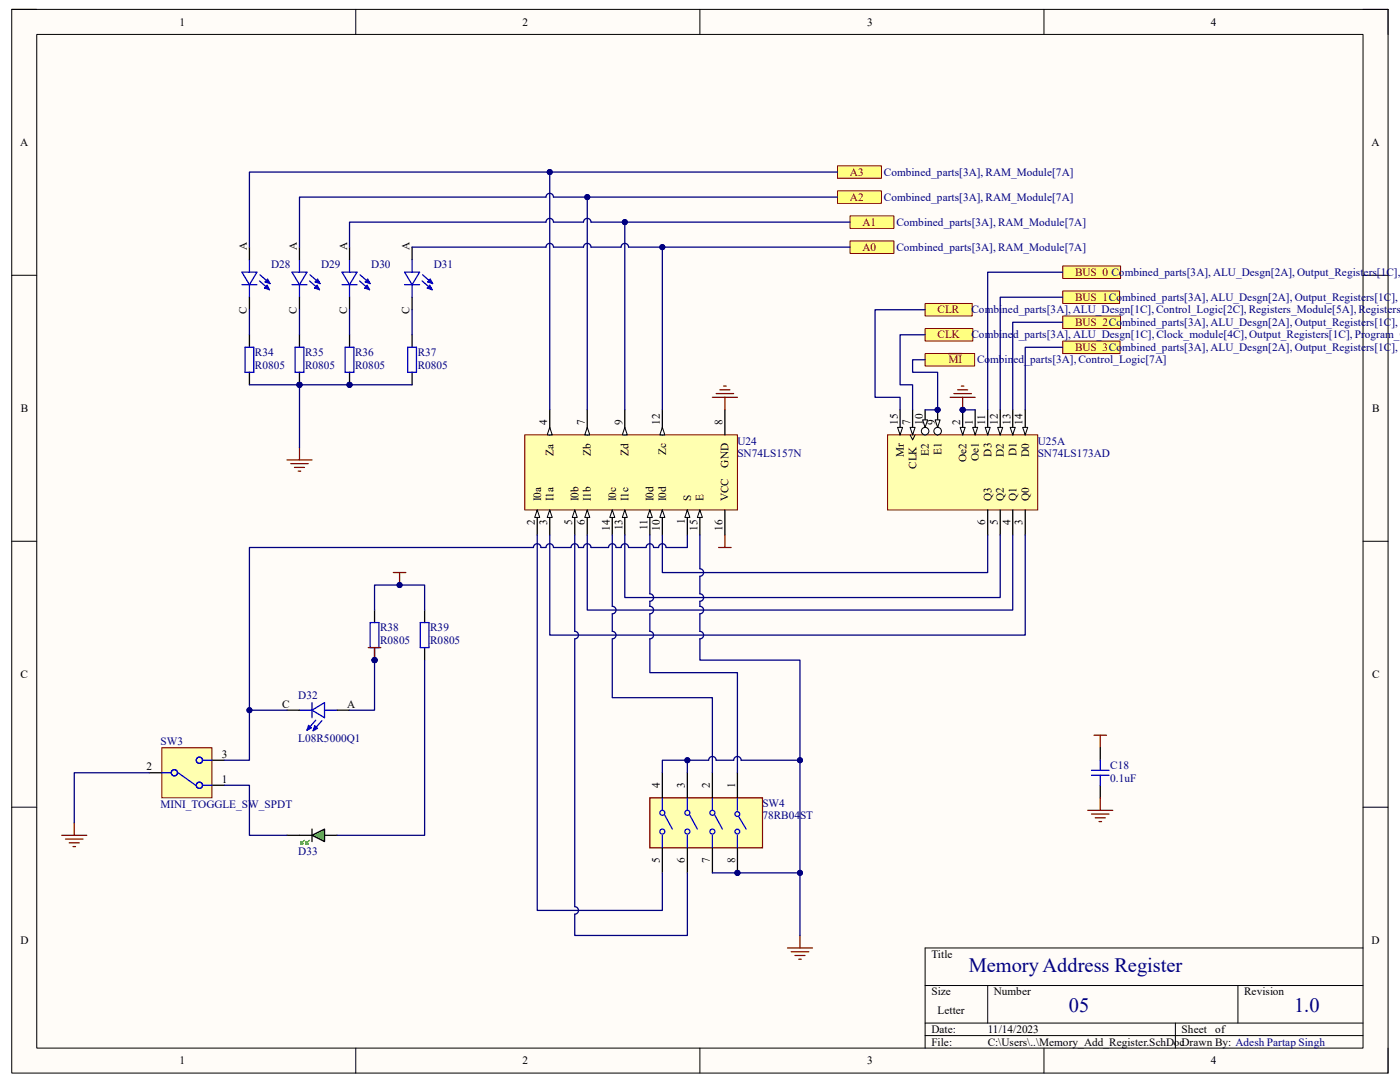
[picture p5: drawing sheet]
<svg xmlns="http://www.w3.org/2000/svg" width="279mm" height="216mm" viewBox="0 0 279 216" stroke-linecap="round" stroke-linejoin="round" font-family="sans-serif">
<path d="M2.3 1.9h274.7v212.2h-274.7z" fill-rule="evenodd" fill="#fffcf8"/>
<path d="M2.3 1.9h274.7v212.2h-274.7z" fill="none" stroke="#000" stroke-width=".2"/>
<path d="M7.3 6.9h264.7v202.2h-264.7z" fill-rule="evenodd" fill="#fffcf8"/>
<g fill="none" stroke="#000" stroke-width=".2">
<path d="M2.3 1.9h5M7.3 6.9h264.7v202.2h-264.7zM71 1.9v5M139.7 1.9v5M208.3 1.9v5M272 1.9h5v5M2.3 54.9h5M272 54.9h5M2.3 108h5M272 108h5M2.3 161.1h5M272 161.1h5"/>
<path d="M184.6 196.6h87.4M197.1 196.6v7.5M247.1 196.6v7.5M272 189.2h-87.4v19.9M71 209.1v5M139.7 209.1v5M184.6 204.1h87.4M184.6 206.6h87.4M208.3 209.1v5M234.6 204.1v5M277 209.1v5"/>
</g>
<path d="M104.7 86.8h42.5v15h-42.5z" fill-rule="evenodd" fill="#ffffb0"/>
<path d="M104.7 86.8h42.5v15h-42.5z" fill="none" stroke="#800000" stroke-width=".2"/>
<path d="M137.2 101.8v4.9" fill="none" stroke="#000" stroke-width=".25"/>
<path d="M137.2 101.8l.5 1.5h-1z" fill="#f8fcff"/>
<path d="M137.2 101.8l.5 1.5h-1z" fill="none" stroke="#000" stroke-width=".2"/>
<path d="M132.2 101.8v4.9" fill="none" stroke="#000" stroke-width=".25"/>
<path d="M132.2 101.8l.5 1.5h-1z" fill="#f8fcff"/>
<path d="M132.2 101.8l.5 1.5h-1z" fill="none" stroke="#000" stroke-width=".2"/>
<path d="M129.7 101.8v4.9" fill="none" stroke="#000" stroke-width=".25"/>
<path d="M129.7 101.8l.5 1.5h-1z" fill="#f8fcff"/>
<path d="M129.7 101.8l.5 1.5h-1z" fill="none" stroke="#000" stroke-width=".2"/>
<path d="M132.2 81.8v5" fill="none" stroke="#000" stroke-width=".25"/>
<path d="M132.2 85.3l.5 1.5h-1z" fill="#f8fcff"/>
<path d="M132.2 85.3l.5 1.5h-1z" fill="none" stroke="#000" stroke-width=".2"/>
<path d="M124.7 101.8v4.9" fill="none" stroke="#000" stroke-width=".25"/>
<path d="M124.7 101.8l.5 1.5h-1z" fill="#f8fcff"/>
<path d="M124.7 101.8l.5 1.5h-1z" fill="none" stroke="#000" stroke-width=".2"/>
<path d="M122.2 101.8v4.9" fill="none" stroke="#000" stroke-width=".25"/>
<path d="M122.2 101.8l.5 1.5h-1z" fill="#f8fcff"/>
<path d="M122.2 101.8l.5 1.5h-1z" fill="none" stroke="#000" stroke-width=".2"/>
<path d="M139.7 101.8v4.9" fill="none" stroke="#000" stroke-width=".25"/>
<path d="M139.7 101.8l.5 1.5h-1z" fill="#f8fcff"/>
<path d="M139.7 101.8l.5 1.5h-1z" fill="none" stroke="#000" stroke-width=".2"/>
<path d="M107.2 101.8v4.9M144.7 101.8v4.9" fill="none" stroke="#000" stroke-width=".25"/>
<path d="M107.2 101.8l.5 1.5h-1z" fill="#f8fcff"/>
<path d="M107.2 101.8l.5 1.5h-1z" fill="none" stroke="#000" stroke-width=".2"/>
<path d="M109.7 101.8v4.9" fill="none" stroke="#000" stroke-width=".25"/>
<path d="M109.7 101.8l.5 1.5h-1z" fill="#f8fcff"/>
<path d="M109.7 101.8l.5 1.5h-1z" fill="none" stroke="#000" stroke-width=".2"/>
<path d="M109.7 81.8v5" fill="none" stroke="#000" stroke-width=".25"/>
<path d="M109.7 85.3l.5 1.5h-1z" fill="#f8fcff"/>
<path d="M109.7 85.3l.5 1.5h-1z" fill="none" stroke="#000" stroke-width=".2"/>
<path d="M114.7 101.8v4.9" fill="none" stroke="#000" stroke-width=".25"/>
<path d="M114.7 101.8l.5 1.5h-1z" fill="#f8fcff"/>
<path d="M114.7 101.8l.5 1.5h-1z" fill="none" stroke="#000" stroke-width=".2"/>
<path d="M117.2 101.8v4.9" fill="none" stroke="#000" stroke-width=".25"/>
<path d="M117.2 101.8l.5 1.5h-1z" fill="#f8fcff"/>
<path d="M117.2 101.8l.5 1.5h-1z" fill="none" stroke="#000" stroke-width=".2"/>
<path d="M117.2 81.8v5" fill="none" stroke="#000" stroke-width=".25"/>
<path d="M117.2 85.3l.5 1.5h-1z" fill="#f8fcff"/>
<path d="M117.2 85.3l.5 1.5h-1z" fill="none" stroke="#000" stroke-width=".2"/>
<path d="M124.7 81.8v5M144.7 81.8v5" fill="none" stroke="#000" stroke-width=".25"/>
<path d="M124.7 85.3l.5 1.5h-1z" fill="#f8fcff"/>
<path d="M124.7 85.3l.5 1.5h-1z" fill="none" stroke="#000" stroke-width=".2"/>
<circle cx="192.1" cy="81.8" r=".5" fill="#000080"/>
<circle cx="192.1" cy="81.8" r=".48" fill="none" stroke="#000080" stroke-width=".2"/>
<circle cx="187.1" cy="81.8" r=".5" fill="#000080"/>
<circle cx="187.1" cy="81.8" r=".48" fill="none" stroke="#000080" stroke-width=".2"/>
<path d="M177.1 86.8h30v15h-30z" fill-rule="evenodd" fill="#ffffb0"/>
<path d="M177.1 86.8h30v15h-30z" fill="none" stroke="#800000" stroke-width=".2"/>
<path d="M194.6 81.8v5" fill="none" stroke="#000" stroke-width=".25"/>
<path d="M194.1 85.3h1l-.5 1.5z" fill="#f8fcff"/>
<path d="M194.1 85.3h1l-.5 1.5z" fill="none" stroke="#000" stroke-width=".2"/>
<path d="M184.6 81.8v5" fill="none" stroke="#000" stroke-width=".25"/>
<circle cx="184.6" cy="86" r=".75" fill="#f8fcff"/>
<circle cx="184.6" cy="86" r=".75" fill="none" stroke="#000" stroke-width=".2"/>
<path d="M184.1 83.8h1l-.5 1.5z" fill="#f8fcff"/>
<path d="M184.1 83.8h1l-.5 1.5z" fill="none" stroke="#000" stroke-width=".2"/>
<path d="M197.1 81.8v5" fill="none" stroke="#000" stroke-width=".25"/>
<path d="M196.6 85.3h1l-.5 1.5z" fill="#f8fcff"/>
<path d="M196.6 85.3h1l-.5 1.5z" fill="none" stroke="#000" stroke-width=".2"/>
<path d="M199.6 81.8v5" fill="none" stroke="#000" stroke-width=".25"/>
<path d="M199.1 85.3h1l-.5 1.5z" fill="#f8fcff"/>
<path d="M199.1 85.3h1l-.5 1.5z" fill="none" stroke="#000" stroke-width=".2"/>
<path d="M202.1 81.8v5" fill="none" stroke="#000" stroke-width=".25"/>
<path d="M201.6 85.3h1l-.5 1.5z" fill="#f8fcff"/>
<path d="M201.6 85.3h1l-.5 1.5z" fill="none" stroke="#000" stroke-width=".2"/>
<path d="M204.6 81.8v5" fill="none" stroke="#000" stroke-width=".25"/>
<path d="M204.1 85.3h1l-.5 1.5z" fill="#f8fcff"/>
<path d="M204.1 85.3h1l-.5 1.5z" fill="none" stroke="#000" stroke-width=".2"/>
<path d="M179.6 81.8v5" fill="none" stroke="#000" stroke-width=".25"/>
<path d="M179.1 85.3h1l-.5 1.5z" fill="#f8fcff"/>
<path d="M179.1 85.3h1l-.5 1.5z" fill="none" stroke="#000" stroke-width=".2"/>
<path d="M192.1 81.8v5" fill="none" stroke="#000" stroke-width=".25"/>
<path d="M191.6 85.3h1l-.5 1.5z" fill="#f8fcff"/>
<path d="M191.6 85.3h1l-.5 1.5z" fill="none" stroke="#000" stroke-width=".2"/>
<circle cx="192.1" cy="81.8" r=".5" fill="#000080"/>
<circle cx="192.1" cy="81.8" r=".48" fill="none" stroke="#000080" stroke-width=".2"/>
<path d="M182.1 81.8v5M197.1 101.8v5M199.6 101.8v5M202.1 101.8v5M204.6 101.8v5" fill="none" stroke="#000" stroke-width=".25"/>
<path d="M181.6 85.3h1l-.5 1.5z" fill="#f8fcff"/>
<path d="M181.6 85.3h1l-.5 1.5zM181.6 86.8l.5 1 .5-1" fill="none" stroke="#000" stroke-width=".2"/>
<path d="M187.1 81.8v5" fill="none" stroke="#000" stroke-width=".25"/>
<circle cx="187.1" cy="86" r=".75" fill="#f8fcff"/>
<circle cx="187.1" cy="86" r=".75" fill="none" stroke="#000" stroke-width=".2"/>
<path d="M186.6 83.8h1l-.5 1.5z" fill="#f8fcff"/>
<path d="M186.6 83.8h1l-.5 1.5z" fill="none" stroke="#000" stroke-width=".2"/>
<circle cx="187.1" cy="81.8" r=".5" fill="#000080"/>
<circle cx="187.1" cy="81.8" r=".48" fill="none" stroke="#000080" stroke-width=".2"/>
<circle cx="147.2" cy="174.2" r=".5" fill="#000080"/>
<circle cx="147.2" cy="174.2" r=".48" fill="none" stroke="#000080" stroke-width=".2"/>
<path d="M129.7 159.2h22.5v10h-22.5z" fill-rule="evenodd" fill="#ffffb0"/>
<path d="M129.7 159.2h22.5v10h-22.5z" fill="none" stroke="#800000" stroke-width=".25"/>
<g fill="none" stroke="#00f" stroke-width=".25">
<path d="M132.2 159.2v2.5M137.2 159.2v2.5M142.2 159.2v2.5M147.2 159.2v2.5M132.2 166.7v2.5M132.7 162.7l1.5 2.7M137.2 166.7v2.5M137.7 162.7l1.5 2.7M142.2 166.7v2.5M142.7 162.7l1.5 2.7M147.2 166.7v2.5M147.4 162.9l1.5 2.5"/>
<circle cx="132.2" cy="165.9" r=".5"/>
<circle cx="132.2" cy="162.2" r=".5"/>
<circle cx="137.2" cy="162.2" r=".5"/>
<circle cx="137.2" cy="165.9" r=".5"/>
<circle cx="142.2" cy="162.2" r=".5"/>
<circle cx="142.2" cy="165.9" r=".5"/>
<circle cx="147.1" cy="165.9" r=".48"/>
<circle cx="147.1" cy="162.4" r=".48"/>
</g>
<path d="M147.2 154.2v5M147.2 169.2v5" fill="none" stroke="#000" stroke-width=".25"/>
<circle cx="147.2" cy="174.2" r=".5" fill="#000080"/>
<circle cx="147.2" cy="174.2" r=".5" fill="none" stroke="#000080" stroke-width=".2"/>
<g fill="none" stroke="#000" stroke-width=".25">
<path d="M49.8 49.3v2.5M49.8 59.3v2.5M59.8 49.3v2.5M59.8 59.3v2.5M69.8 49.3v2.5M69.8 59.3v2.5M82.2 49.3v2.5M82.2 59.3v2.5M82.2 66.8v2.5M82.2 74.3v2.5M132.2 154.2v5M137.2 154.2v5"/>
<path d="M142.2 154.2v5M132.2 169.2v5M137.2 169.2v5M142.2 169.2v5"/>
</g>
<g fill="none" stroke="#00f" stroke-width=".25">
<path d="M48.3 54.3h3l-1.5 2.5zM48.3 56.8h3M49.8 51.8v2.5M49.8 56.8v2.5M51.8 56.1l2 1.7M51.9 54.8l2 1.8M52.8 57.5l.5-.6 .5 .9M52.8 57.5l1 .3M52.9 56.3l.5-.6 .5 .9M52.9 56.3l1 .3M53.2 57.1l.2 .2M53.3 55.9l.2 .2"/>
<path d="M53.5 57.4v.1h-.7M53.6 56.2v.1h-.7M58.3 54.3h3l-1.5 2.5zM58.3 56.8h3M59.8 51.8v2.5M59.8 56.8v2.5M61.8 56.1l2 1.7M61.9 54.8l2 1.8M62.8 57.5l.5-.6 .5 .9M62.8 57.5l1 .3M62.9 56.3l.5-.6 .5 .9M62.9 56.3l1 .3"/>
<path d="M63.2 57.1l.2 .2M63.3 55.9l.2 .2M63.5 57.4v.1h-.7M63.6 56.2v.1h-.7M68.3 54.3h3l-1.5 2.5zM68.3 56.8h3M69.8 51.8v2.5M69.8 56.8v2.5M71.8 56.1l1.9 1.7M71.9 54.8l2 1.8M72.8 57.5l.5-.6 .4 .9M72.8 57.5l.9 .3"/>
<path d="M72.9 56.3l.5-.6 .5 .9M72.9 56.3l1 .3M73.2 57.1l.2 .2M73.3 55.9l.2 .2M73.5 57.4v.1h-.7M73.6 56.2v.1h-.7M80.7 54.3h3l-1.5 2.5zM80.7 56.8h3M82.2 51.8v2.5M82.2 56.8v2.5M84.2 56.1l2 1.7M84.3 54.8l2 1.8"/>
<path d="M85.3 57.5l.5-.6 .4 .9M85.3 57.5l.9 .3M85.4 56.3l.5-.6 .4 .9M85.4 56.3l.9 .3M85.7 57.1l.1 .2M85.8 55.9l.1 .2M86 57.4v.1h-.7M86.1 56.2v.1h-.7M81.4 69.3h1.7v5h-1.7z"/>
</g>
<circle cx="69.8" cy="76.8" r=".5" fill="#000080"/>
<circle cx="69.8" cy="76.8" r=".5" fill="none" stroke="#000080" stroke-width=".2"/>
<path d="M69.8 74.3v2.5" fill="none" stroke="#000" stroke-width=".25"/>
<circle cx="69.8" cy="76.8" r=".5" fill="#000080"/>
<circle cx="69.8" cy="76.8" r=".5" fill="none" stroke="#000080" stroke-width=".2"/>
<path d="M69.8 66.8v2.5" fill="none" stroke="#000" stroke-width=".25"/>
<path d="M68.9 69.3h1.7v5h-1.7z" fill="none" stroke="#00f" stroke-width=".25"/>
<circle cx="59.8" cy="76.8" r=".5" fill="#000080"/>
<circle cx="59.8" cy="76.8" r=".5" fill="none" stroke="#000080" stroke-width=".2"/>
<path d="M59.8 74.3v2.5" fill="none" stroke="#000" stroke-width=".25"/>
<circle cx="59.8" cy="76.8" r=".5" fill="#000080"/>
<circle cx="59.8" cy="76.8" r=".5" fill="none" stroke="#000080" stroke-width=".2"/>
<path d="M49.8 66.8v2.5M49.8 74.3v2.5M59.8 66.8v2.5M62.3 165.4v2.5M64.8 166.7h2.5" fill="none" stroke="#000" stroke-width=".25"/>
<path d="M48.9 69.3h1.8v5h-1.8zM58.9 69.3h1.7v5h-1.7z" fill="none" stroke="#00f" stroke-width=".25"/>
<path d="M62.3 166.7l2.5-1.3v2.5z" fill-rule="evenodd" fill="#0f0"/>
<path d="M57.3 166.7h5M62.3 166.7l2.5-1.3v2.5z" fill="none" stroke="#000" stroke-width=".25"/>
<path d="M61 167.9l.5 .5h-.5z" fill="#0f0"/>
<path d="M61 167.9l.5 .5h-.5zM61.8 167.7l-.5 .5" fill="none" stroke="#0f0" stroke-width=".25"/>
<path d="M60 167.9l.5 .5h-.5z" fill="#0f0"/>
<path d="M60 167.9l.5 .5h-.5zM60.8 167.7l-.5 .5" fill="none" stroke="#0f0" stroke-width=".25"/>
<g fill="none" stroke="#00f" stroke-width=".25">
<path d="M59.8 141.7h2.5M61.6 144.8l.5 .4-.8 .5M61.6 144.8l-.3 .9M61.6 144.8v.7h.1M62 145.2l-.3 .1M62.3 141.7l2.5-1.5v3zM62.3 140.2v3M62.8 144.9l.6 .4-.9 .5M62.8 144.9l-.3 .9M62.8 144.9v.7h.1M63 143.7l-1.7 2M63.2 145.3l-.2 .1"/>
<path d="M64.2 143.8l-1.7 2M64.8 141.7h2.5"/>
</g>
<path d="M57.3 141.7h2.5M67.3 141.7h2.5" fill="none" stroke="#000" stroke-width=".25"/>
<circle cx="74.8" cy="131.7" r=".5" fill="#000080"/>
<circle cx="74.8" cy="131.7" r=".5" fill="none" stroke="#000080" stroke-width=".2"/>
<path d="M74.8 129.2v2.5" fill="none" stroke="#000" stroke-width=".25"/>
<circle cx="74.8" cy="131.7" r=".5" fill="#000080"/>
<circle cx="74.8" cy="131.7" r=".5" fill="none" stroke="#000080" stroke-width=".2"/>
<path d="M74.8 121.7v2.5M84.7 121.7v2.5M84.7 129.2v2.5" fill="none" stroke="#000" stroke-width=".25"/>
<path d="M73.9 124.2h1.7v5h-1.7zM83.9 124.2h1.7v5h-1.7z" fill="none" stroke="#00f" stroke-width=".25"/>
<path d="M32.3 149.2h10v10h-10z" fill-rule="evenodd" fill="#ffffb0"/>
<path d="M32.3 149.2h10v10h-10z" fill="none" stroke="#800000" stroke-width=".2"/>
<path d="M29.8 154.2h2.5M42.3 156.7h2.5M42.3 151.7h2.5" fill="none" stroke="#000" stroke-width=".25"/>
<g fill="none" stroke="#00f" stroke-width=".25">
<path d="M32.3 154.2h1.9M35.5 154.2l3.5 2.5M40.4 156.7h1.9M40.4 151.7h1.9"/>
<circle cx="34.8" cy="154.2" r=".62"/>
<circle cx="39.8" cy="156.7" r=".62"/>
<circle cx="39.8" cy="151.7" r=".62"/>
</g>
<path d="M57.3 91.8h5M58 92.5h3.5M58.8 93.3h2M59.5 94h.5M59.8 89.3v2.5M157.2 189.2h4.9M157.9 189.9h3.5M158.7 190.7h2M159.4 191.4h.5M159.6 186.7v2.5" fill="none" stroke="#800000" stroke-width=".25"/>
<path d="M167.1 33.1h8.8v2.5h-8.8z" fill-rule="evenodd" fill="#ffff80"/>
<path d="M167.1 33.1h8.8v2.5h-8.8z" fill="none" stroke="#800000" stroke-width=".2"/>
<path d="M167.1 38.1h8.8v2.5h-8.8z" fill-rule="evenodd" fill="#ffff80"/>
<path d="M167.1 38.1h8.8v2.5h-8.8z" fill="none" stroke="#800000" stroke-width=".2"/>
<path d="M169.6 43.1h8.8v2.5h-8.8z" fill-rule="evenodd" fill="#ffff80"/>
<path d="M169.6 43.1h8.8v2.5h-8.8z" fill="none" stroke="#800000" stroke-width=".2"/>
<path d="M169.6 48.1h8.8v2.5h-8.8z" fill-rule="evenodd" fill="#ffff80"/>
<path d="M169.6 48.1h8.8v2.5h-8.8z" fill="none" stroke="#800000" stroke-width=".2"/>
<path d="M78.5 114.2h2.5M79.7 114.2v2.5" fill="none" stroke="#800000" stroke-width=".25"/>
<circle cx="79.7" cy="116.7" r=".5" fill="#000080"/>
<circle cx="79.7" cy="116.7" r=".5" fill="none" stroke="#000080" stroke-width=".2"/>
<path d="M73.5 129.2h2.5M74.8 129.2v2.5" fill="none" stroke="#800000" stroke-width=".25"/>
<circle cx="74.8" cy="131.7" r=".5" fill="#000080"/>
<circle cx="74.8" cy="131.7" r=".5" fill="none" stroke="#000080" stroke-width=".2"/>
<path d="M212.1 68.1h11.4v2.4h-11.4z" fill-rule="evenodd" fill="#ffff80"/>
<path d="M212.1 68.1h11.4v2.4h-11.4z" fill="none" stroke="#800000" stroke-width=".2"/>
<path d="M212.1 63.1h11.5v2.5h-11.5z" fill-rule="evenodd" fill="#ffff80"/>
<path d="M212.1 63.1h11.5v2.5h-11.5z" fill="none" stroke="#800000" stroke-width=".2"/>
<path d="M212.1 58.1h11.3v2.5h-11.3z" fill-rule="evenodd" fill="#ffff80"/>
<path d="M212.1 58.1h11.3v2.5h-11.3z" fill="none" stroke="#800000" stroke-width=".2"/>
<path d="M212.1 53.1h11.5v2.5h-11.5z" fill-rule="evenodd" fill="#ffff80"/>
<path d="M212.1 53.1h11.5v2.5h-11.5z" fill="none" stroke="#800000" stroke-width=".2"/>
<path d="M184.6 70.5h9.9v2.5h-9.9z" fill-rule="evenodd" fill="#ffff80"/>
<path d="M184.6 70.5h9.9v2.5h-9.9z" fill="none" stroke="#800000" stroke-width=".2"/>
<path d="M189.3 70.5h2.7" fill="none" stroke="#800000" stroke-width=".25"/>
<path d="M184.6 65.6h9.6v2.5h-9.6z" fill-rule="evenodd" fill="#ffff80"/>
<path d="M184.6 65.6h9.6v2.5h-9.6z" fill="none" stroke="#800000" stroke-width=".2"/>
<path d="M184.6 60.6h9.4v2.5h-9.4z" fill-rule="evenodd" fill="#ffff80"/>
<path d="M184.6 60.6h9.4v2.5h-9.4z" fill="none" stroke="#800000" stroke-width=".2"/>
<path d="M189.6 79.3h5M190.4 78.5h3.5M191.1 77.8h2M191.9 77h.5M192.1 79.3v2.5M143.4 109.2h2.5M144.7 106.7v2.5M12.3 166.7h5M13.1 167.4h3.5M13.8 168.2h2M14.6 168.9h.5M14.8 164.2v2.5" fill="none" stroke="#800000" stroke-width=".25"/>
<circle cx="192.1" cy="81.8" r=".5" fill="#000080"/>
<circle cx="192.1" cy="81.8" r=".5" fill="none" stroke="#000080" stroke-width=".2"/>
<path d="M142.2 79.3h5M142.9 78.5h3.5M143.7 77.8h2M144.4 77h.5M144.7 79.3v2.5M218.3 146.7h2.5M219.6 146.7v2.5M219.6 159.2v2.5M217.1 161.7h5M217.8 162.4h3.5M218.6 163.2h2M219.3 163.9h.5" fill="none" stroke="#800000" stroke-width=".25"/>
<path d="M219.6 149.2v2.5M219.6 156.7v2.5" fill="none" stroke="#000" stroke-width=".25"/>
<path d="M217.8 154.7h3.5M217.8 153.7h3.5M219.6 151.7v2M219.6 154.7v2" fill="none" stroke="#00f" stroke-width=".25"/>
<path d="M109.7 106.8v19.9h94.9v-19.9M117.2 106.8v14.9h84.9v-14.9M122.2 106.7v14.3a.75 .75 0 0 1 .7 .7 .75 .75 0 0 1-.7 .8v3.5a.75 .75 0 0 1 .7 .7 .75 .75 0 0 1-.7 .8v11.7h20v15M124.7 106.8v12.4h74.9v-12.4M129.7 106.7v11.8a.75 .75 0 0 1 .7 .7 .75 .75 0 0 1-.7 .8v1a.75 .75 0 0 1 .7 .7 .75 .75 0 0 1-.7 .8v3.5a.75 .75 0 0 1 .7 .7 .75 .75 0 0 1-.7 .8v6.7h17.5v20M132.2 106.8v7.4h64.9v-7.4M137.2 151.7v2.5" fill="none" stroke="#000080" stroke-width=".25"/>
<circle cx="137.2" cy="151.7" r=".5" fill="#000080"/>
<circle cx="137.2" cy="151.7" r=".5" fill="none" stroke="#000080" stroke-width=".2"/>
<path d="M142.2 174.2h17.4" fill="none" stroke="#000080" stroke-width=".25"/>
<circle cx="147.2" cy="174.2" r=".5" fill="#000080"/>
<circle cx="147.2" cy="174.2" r=".5" fill="none" stroke="#000080" stroke-width=".2"/>
<circle cx="159.6" cy="174.2" r=".5" fill="#000080"/>
<circle cx="159.7" cy="174.2" r=".5" fill="none" stroke="#000080" stroke-width=".2"/>
<path d="M59.8 76.8v12.5M107.2 106.8v74.9h25v-7.5M114.7 106.7v19.3a.75 .75 0 0 1 .7 .7 .75 .75 0 0 1-.7 .8v53.4a.75 .75 0 0 1 .7 .8 .75 .75 0 0 1-.7 .7v4.3h22.5v-12.5" fill="none" stroke="#000080" stroke-width=".25"/>
<circle cx="59.8" cy="76.8" r=".5" fill="#000080"/>
<circle cx="59.8" cy="76.8" r=".5" fill="none" stroke="#000080" stroke-width=".2"/>
<path d="M49.8 61.8v5M59.8 61.8v5M69.8 61.8v5M82.2 61.8v5M74.8 131.7v10h-5" fill="none" stroke="#000080" stroke-width=".25"/>
<circle cx="74.8" cy="131.7" r=".5" fill="#000080"/>
<circle cx="74.8" cy="131.7" r=".5" fill="none" stroke="#000080" stroke-width=".2"/>
<path d="M84.7 131.7v35h-17.4M57.3 141.7h-7.5v10h-5" fill="none" stroke="#000080" stroke-width=".25"/>
<circle cx="49.8" cy="141.7" r=".5" fill="#000080"/>
<circle cx="49.8" cy="141.7" r=".5" fill="none" stroke="#000080" stroke-width=".2"/>
<path d="M109.7 34.3v47.5M212.1 59.3h-12.5v22.5M212.1 54.3h-15v27.5M184.6 66.8h-5v10h2.5v5M184.6 61.8h-10v17.5h5v2.5M212.1 69.3h-7.5v12.5M212.1 64.3h-10v17.5M44.8 156.7h5v10h7.5" fill="none" stroke="#000080" stroke-width=".25"/>
<circle cx="109.7" cy="34.3" r=".5" fill="#000080"/>
<circle cx="109.7" cy="34.3" r=".5" fill="none" stroke="#000080" stroke-width=".2"/>
<path d="M117.2 39.3v42.5" fill="none" stroke="#000080" stroke-width=".25"/>
<circle cx="117.2" cy="39.3" r=".5" fill="#000080"/>
<circle cx="117.2" cy="39.3" r=".5" fill="none" stroke="#000080" stroke-width=".2"/>
<path d="M124.7 44.3v37.5" fill="none" stroke="#000080" stroke-width=".25"/>
<circle cx="124.7" cy="44.3" r=".5" fill="#000080"/>
<circle cx="124.7" cy="44.3" r=".5" fill="none" stroke="#000080" stroke-width=".2"/>
<path d="M132.2 49.3v32.5" fill="none" stroke="#000080" stroke-width=".25"/>
<circle cx="132.2" cy="49.3" r=".5" fill="#000080"/>
<circle cx="132.2" cy="49.3" r=".5" fill="none" stroke="#000080" stroke-width=".2"/>
<path d="M192.1 81.8h2.5M29.8 154.2h-15v10" fill="none" stroke="#000080" stroke-width=".25"/>
<circle cx="192.1" cy="81.8" r=".5" fill="#000080"/>
<circle cx="192.1" cy="81.8" r=".5" fill="none" stroke="#000080" stroke-width=".2"/>
<path d="M137.2 106.7v2.5h-4.3a.75 .75 0 0 0-.7-.7 .75 .75 0 0 0-.8 .7h-1a.75 .75 0 0 0-.7-.7 .75 .75 0 0 0-.8 .7h-3.5a.75 .75 0 0 0-.7-.7 .75 .75 0 0 0-.8 .7h-1a.75 .75 0 0 0-.7-.7 .75 .75 0 0 0-.8 .7h-3.4a.75 .75 0 0 0-.8-.7 .75 .75 0 0 0-.7 .7h-1a.75 .75 0 0 0-.8-.7 .75 .75 0 0 0-.7 .7h-3.5a.75 .75 0 0 0-.8-.7 .75 .75 0 0 0-.7 .7h-1a.75 .75 0 0 0-.8-.7 .75 .75 0 0 0-.7 .7h-56.7v32.5" fill="none" stroke="#000080" stroke-width=".25"/>
<circle cx="49.8" cy="141.7" r=".5" fill="#000080"/>
<circle cx="49.8" cy="141.7" r=".5" fill="none" stroke="#000080" stroke-width=".2"/>
<path d="M74.8 121.7v-5h9.9v5" fill="none" stroke="#000080" stroke-width=".25"/>
<circle cx="79.7" cy="116.7" r=".5" fill="#000080"/>
<circle cx="79.7" cy="116.7" r=".5" fill="none" stroke="#000080" stroke-width=".2"/>
<path d="M49.8 76.8h32.4" fill="none" stroke="#000080" stroke-width=".25"/>
<circle cx="59.8" cy="76.8" r=".5" fill="#000080"/>
<circle cx="59.8" cy="76.8" r=".5" fill="none" stroke="#000080" stroke-width=".2"/>
<circle cx="69.8" cy="76.8" r=".5" fill="#000080"/>
<circle cx="69.8" cy="76.8" r=".5" fill="none" stroke="#000080" stroke-width=".2"/>
<path d="M82.2 49.3h26.8a.75 .75 0 0 1 .7-.7 .75 .75 0 0 1 .8 .7h6a.75 .75 0 0 1 .7-.7 .75 .75 0 0 1 .8 .7h5.9a.75 .75 0 0 1 .8-.7 .75 .75 0 0 1 .7 .7h44.2" fill="none" stroke="#000080" stroke-width=".25"/>
<circle cx="132.2" cy="49.3" r=".5" fill="#000080"/>
<circle cx="132.2" cy="49.3" r=".5" fill="none" stroke="#000080" stroke-width=".2"/>
<path d="M167.1 34.3h-117.3v15" fill="none" stroke="#000080" stroke-width=".25"/>
<circle cx="109.7" cy="34.3" r=".5" fill="#000080"/>
<circle cx="109.7" cy="34.3" r=".5" fill="none" stroke="#000080" stroke-width=".2"/>
<path d="M167.1 39.3h-56.6a.75 .75 0 0 0-.8-.7 .75 .75 0 0 0-.7 .7h-49.2v10" fill="none" stroke="#000080" stroke-width=".25"/>
<circle cx="117.2" cy="39.3" r=".5" fill="#000080"/>
<circle cx="117.2" cy="39.3" r=".5" fill="none" stroke="#000080" stroke-width=".2"/>
<path d="M169.6 44.3h-51.6a.75 .75 0 0 0-.8-.7 .75 .75 0 0 0-.7 .7h-6a.75 .75 0 0 0-.8-.7 .75 .75 0 0 0-.7 .7h-39.2v5" fill="none" stroke="#000080" stroke-width=".25"/>
<circle cx="124.7" cy="44.3" r=".5" fill="#000080"/>
<circle cx="124.7" cy="44.3" r=".5" fill="none" stroke="#000080" stroke-width=".2"/>
<path d="M159.7 151.7h-11.8a.75 .75 0 0 0-.7-.8 .75 .75 0 0 0-.8 .8h-3.5a.75 .75 0 0 0-.7-.8 .75 .75 0 0 0-.8 .8h-9.2v2.5" fill="none" stroke="#000080" stroke-width=".25"/>
<circle cx="137.2" cy="151.7" r=".5" fill="#000080"/>
<circle cx="137.2" cy="151.7" r=".5" fill="none" stroke="#000080" stroke-width=".2"/>
<circle cx="159.6" cy="151.7" r=".5" fill="#000080"/>
<circle cx="159.7" cy="151.7" r=".5" fill="none" stroke="#000080" stroke-width=".2"/>
<path d="M184.6 71.8h-2.5v2.5h5v7.5h-2.5" fill="none" stroke="#000080" stroke-width=".25"/>
<circle cx="187.1" cy="81.8" r=".5" fill="#000080"/>
<circle cx="187.1" cy="81.8" r=".5" fill="none" stroke="#000080" stroke-width=".2"/>
<path d="M139.7 106.7v6.8a.75 .75 0 0 1 .7 .7 .75 .75 0 0 1-.7 .8v3.5a.75 .75 0 0 1 .7 .7 .75 .75 0 0 1-.7 .8v1a.75 .75 0 0 1 .7 .7 .75 .75 0 0 1-.7 .8v3.5a.75 .75 0 0 1 .7 .7 .75 .75 0 0 1-.7 .8M139.7 127.5v4.2h19.9v55" fill="none" stroke="#000080" stroke-width=".25"/>
<circle cx="159.6" cy="151.7" r=".5" fill="#000080"/>
<circle cx="159.7" cy="151.7" r=".5" fill="none" stroke="#000080" stroke-width=".2"/>
<circle cx="159.6" cy="174.2" r=".5" fill="#000080"/>
<circle cx="159.7" cy="174.2" r=".5" fill="none" stroke="#000080" stroke-width=".2"/>
<g font-size="4.1" fill="#000080">
<text x="193.3" y="194">Memory Address Register</text>
<text x="213.3" y="202">05</text>
<text x="258.3" y="202">1.0</text>
</g>
<g font-size="2.2">
<text x="35.8" y="5.1">1</text>
<text x="104.3" y="5.1">2</text>
<text x="173.1" y="5.1">3</text>
<text x="241.6" y="5.1">4</text>
<text x="4" y="29.2">A</text>
<text x="273.7" y="29.2">A</text>
<text x="49.3" y="49.8" transform="rotate(-90 49.3 49.8)">A</text>
<text x="59.3" y="49.8" transform="rotate(-90 59.3 49.8)">A</text>
<text x="69.3" y="49.8" transform="rotate(-90 69.3 49.8)">A</text>
<text x="81.7" y="49.8" transform="rotate(-90 81.7 49.8)">A</text>
<text x="49.3" y="62.7" transform="rotate(-90 49.3 62.7)">C</text>
<text x="59.3" y="62.7" transform="rotate(-90 59.3 62.7)">C</text>
<text x="69.3" y="62.7" transform="rotate(-90 69.3 62.7)">C</text>
<text x="81.7" y="62.7" transform="rotate(-90 81.7 62.7)">C</text>
<text x="4.1" y="82.2">B</text>
<text x="273.8" y="82.2">B</text>
<text x="109.2" y="84.8" transform="rotate(-90 109.2 84.8)">4</text>
<text x="116.7" y="84.8" transform="rotate(-90 116.7 84.8)">7</text>
<text x="124.2" y="84.8" transform="rotate(-90 124.2 84.8)">9</text>
<text x="131.7" y="84.8" transform="rotate(-90 131.7 84.8)">12</text>
<text x="144.2" y="84.8" transform="rotate(-90 144.2 84.8)">8</text>
<text x="179.2" y="84.8" transform="rotate(-90 179.2 84.8)">15</text>
<text x="181.7" y="84.8" transform="rotate(-90 181.7 84.8)">7</text>
<text x="184.2" y="84.8" transform="rotate(-90 184.2 84.8)">10</text>
<text x="186.6" y="84.8" transform="rotate(-90 186.6 84.8)">9</text>
<text x="191.6" y="84.8" transform="rotate(-90 191.6 84.8)">2</text>
<text x="194.1" y="84.8" transform="rotate(-90 194.1 84.8)">1</text>
<text x="196.6" y="84.8" transform="rotate(-90 196.6 84.8)">11</text>
<text x="199.1" y="84.8" transform="rotate(-90 199.1 84.8)">12</text>
<text x="201.6" y="84.8" transform="rotate(-90 201.6 84.8)">13</text>
<text x="204.1" y="84.8" transform="rotate(-90 204.1 84.8)">14</text>
<text x="110.4" y="90.9" transform="rotate(-90 110.4 90.9)">Za</text>
<text x="117.9" y="90.9" transform="rotate(-90 117.9 90.9)">Zb</text>
<text x="125.4" y="91" transform="rotate(-90 125.4 91)">Zd</text>
<text x="132.9" y="90.8" transform="rotate(-90 132.9 90.8)">Zc</text>
<text x="145.4" y="93.3" transform="rotate(-90 145.4 93.3)">GND</text>
<text x="180.4" y="91.3" transform="rotate(-90 180.4 91.3)">Mr</text>
<text x="182.9" y="93.6" transform="rotate(-90 182.9 93.6)">CLK</text>
<text x="185.4" y="90.9" transform="rotate(-90 185.4 90.9)">E2</text>
<text x="187.9" y="90.8" transform="rotate(-90 187.9 90.8)">E1</text>
<text x="192.9" y="92.2" transform="rotate(-90 192.9 92.2)">Oe2</text>
<text x="195.4" y="92" transform="rotate(-90 195.4 92)">Oe1</text>
<text x="197.9" y="91.1" transform="rotate(-90 197.9 91.1)">D3</text>
<text x="200.4" y="91.2" transform="rotate(-90 200.4 91.2)">D2</text>
<text x="202.9" y="91" transform="rotate(-90 202.9 91)">D1</text>
<text x="205.4" y="91.2" transform="rotate(-90 205.4 91.2)">D0</text>
<text x="108" y="100" transform="rotate(-90 108 100)">I0a</text>
<text x="110.4" y="100" transform="rotate(-90 110.4 100)">I1a</text>
<text x="115.4" y="100" transform="rotate(-90 115.4 100)">I0b</text>
<text x="117.9" y="100" transform="rotate(-90 117.9 100)">I1b</text>
<text x="122.9" y="100" transform="rotate(-90 122.9 100)">I0c</text>
<text x="125.4" y="100" transform="rotate(-90 125.4 100)">I1c</text>
<text x="130.4" y="100" transform="rotate(-90 130.4 100)">I0d</text>
<text x="132.9" y="100" transform="rotate(-90 132.9 100)">I0d</text>
<text x="137.9" y="100" transform="rotate(-90 137.9 100)">S</text>
<text x="140.4" y="100" transform="rotate(-90 140.4 100)">E</text>
<text x="145.4" y="100" transform="rotate(-90 145.4 100)">VCC</text>
<text x="197.9" y="100" transform="rotate(-90 197.9 100)">Q3</text>
<text x="200.4" y="100" transform="rotate(-90 200.4 100)">Q2</text>
<text x="202.9" y="100" transform="rotate(-90 202.9 100)">Q1</text>
<text x="205.4" y="100" transform="rotate(-90 205.4 100)">Q0</text>
<text x="106.7" y="104.8" transform="rotate(-90 106.7 104.8)">2</text>
<text x="109.2" y="104.7" transform="rotate(-90 109.2 104.7)">3</text>
<text x="114.2" y="104.7" transform="rotate(-90 114.2 104.7)">5</text>
<text x="116.7" y="104.8" transform="rotate(-90 116.7 104.8)">6</text>
<text x="121.7" y="105.9" transform="rotate(-90 121.7 105.9)">14</text>
<text x="124.2" y="105.8" transform="rotate(-90 124.2 105.8)">13</text>
<text x="129.2" y="105.7" transform="rotate(-90 129.2 105.7)">11</text>
<text x="131.7" y="105.9" transform="rotate(-90 131.7 105.9)">10</text>
<text x="136.7" y="104.6" transform="rotate(-90 136.7 104.6)">1</text>
<text x="139.2" y="105.9" transform="rotate(-90 139.2 105.9)">15</text>
<text x="144.2" y="105.9" transform="rotate(-90 144.2 105.9)">16</text>
<text x="196.6" y="104.8" transform="rotate(-90 196.6 104.8)">6</text>
<text x="199.1" y="104.7" transform="rotate(-90 199.1 104.7)">5</text>
<text x="201.6" y="104.8" transform="rotate(-90 201.6 104.8)">4</text>
<text x="204.1" y="104.7" transform="rotate(-90 204.1 104.7)">3</text>
<text x="4.1" y="135.3">C</text>
<text x="273.8" y="135.3">C</text>
<text x="56.3" y="141.2">C</text>
<text x="69.3" y="141.2">A</text>
<text x="29.3" y="153.7">2</text>
<text x="44.3" y="151.2">3</text>
<text x="44.3" y="156.2">1</text>
<text x="131.7" y="157.2" transform="rotate(-90 131.7 157.2)">4</text>
<text x="136.7" y="157.2" transform="rotate(-90 136.7 157.2)">3</text>
<text x="141.7" y="157.2" transform="rotate(-90 141.7 157.2)">2</text>
<text x="146.7" y="157.2" transform="rotate(-90 146.7 157.2)">1</text>
<text x="131.7" y="172.2" transform="rotate(-90 131.7 172.2)">5</text>
<text x="136.7" y="172.2" transform="rotate(-90 136.7 172.2)">6</text>
<text x="141.7" y="172.2" transform="rotate(-90 141.7 172.2)">7</text>
<text x="146.7" y="172.2" transform="rotate(-90 146.7 172.2)">8</text>
<text x="4.1" y="188.3">D</text>
<text x="185.9" y="191.1">Title</text>
<text x="273.7" y="188.3">D</text>
<text x="185.9" y="198.6">Size</text>
<text x="187.1" y="202.4">Letter</text>
<text x="198.3" y="198.6">Number</text>
<text x="248.3" y="198.6">Revision</text>
<text x="185.9" y="206.1">Date:</text>
<text x="185.9" y="208.6">File:</text>
<text x="197.1" y="206.1">11/14/2023</text>
<text x="197.1" y="208.6">C:\Users\..\Memory_Add_Register.SchDocDrawn By: Adesh Partap Singh</text>
<text x="235.8" y="206.1">Sheet</text>
<text x="242.5" y="206.1">of</text>
<text x="35.8" y="212.4">1</text>
<text x="104.3" y="212.4">2</text>
<text x="173.1" y="212.4">3</text>
<text x="241.6" y="212.4">4</text>
</g>
<g font-size="2.2" fill="#800000">
<text x="169.6" y="35.1">A3</text>
<text x="169.6" y="40.1">A2</text>
<text x="172.1" y="45.1">A1</text>
<text x="172.1" y="50.1">A0</text>
<text x="214.5" y="55">BUS_0 Combined_parts[3A], ALU_Desgn[2A], Output_Registers[1C], P</text>
<text x="187.1" y="62.5">CLR</text>
<text x="214.5" y="65">BUS_2Combined_parts[3A], ALU_Desgn[2A], Output_Registers[1C], P</text>
<text x="214.5" y="60">BUS_1Combined_parts[3A], ALU_Desgn[2A], Output_Registers[1C], P</text>
<text x="187.1" y="67.5">CLK</text>
<text x="214.5" y="70">BUS_3Combined_parts[3A], ALU_Desgn[2A], Output_Registers[1C], P</text>
<text x="189.3" y="72.5">MI</text>
</g>
<g font-size="2.2" fill="#000080">
<text x="176.4" y="35.1">Combined_parts[3A], RAM_Module[7A]</text>
<text x="176.4" y="40.1">Combined_parts[3A], RAM_Module[7A]</text>
<text x="178.9" y="45.1">Combined_parts[3A], RAM_Module[7A]</text>
<text x="54.1" y="53.6">D28</text>
<text x="64.1" y="53.6">D29</text>
<text x="74.1" y="53.6">D30</text>
<text x="86.6" y="53.6">D31</text>
<text x="178.9" y="50.1">Combined_parts[3A], RAM_Module[7A]</text>
<text x="193.9" y="62.5">Combined_parts[3A], ALU_Desgn[1C], Control_Logic[2C], Registers_Module[5A], Registers_</text>
<text x="50.9" y="71">R34</text>
<text x="60.9" y="71">R35</text>
<text x="70.9" y="71">R36</text>
<text x="83.4" y="71">R37</text>
<text x="193.9" y="67.5">Combined_parts[3A], ALU_Desgn[1C], Clock_module[4C], Output_Registers[1C], Program_C</text>
<text x="50.9" y="73.5">R0805</text>
<text x="60.9" y="73.5">R0805</text>
<text x="70.9" y="73.5">R0805</text>
<text x="83.4" y="73.5">R0805</text>
<text x="195" y="72.5">Combined_parts[3A], Control_Logic[7A]</text>
<text x="147.2" y="88.8">U24</text>
<text x="207.1" y="88.8">U25A</text>
<text x="147.2" y="91.3">SN74LS157N</text>
<text x="207.1" y="91.3">SN74LS173AD</text>
<text x="75.9" y="126">R38</text>
<text x="85.9" y="126">R39</text>
<text x="75.9" y="128.5">R0805</text>
<text x="85.9" y="128.5">R0805</text>
<text x="59.5" y="139.4">D32</text>
<text x="32" y="148.7">SW3</text>
<text x="59.5" y="148">L08R5000Q1</text>
<text x="221.6" y="153.5">C18</text>
<text x="221.6" y="156">0.1uF</text>
<text x="32" y="161.2">MINI_TOGGLE_SW_SPDT</text>
<text x="152.1" y="161">SW4</text>
<text x="152.1" y="163.4">78RB04ST</text>
<text x="59.5" y="170.7">D33</text>
</g>
</svg>
